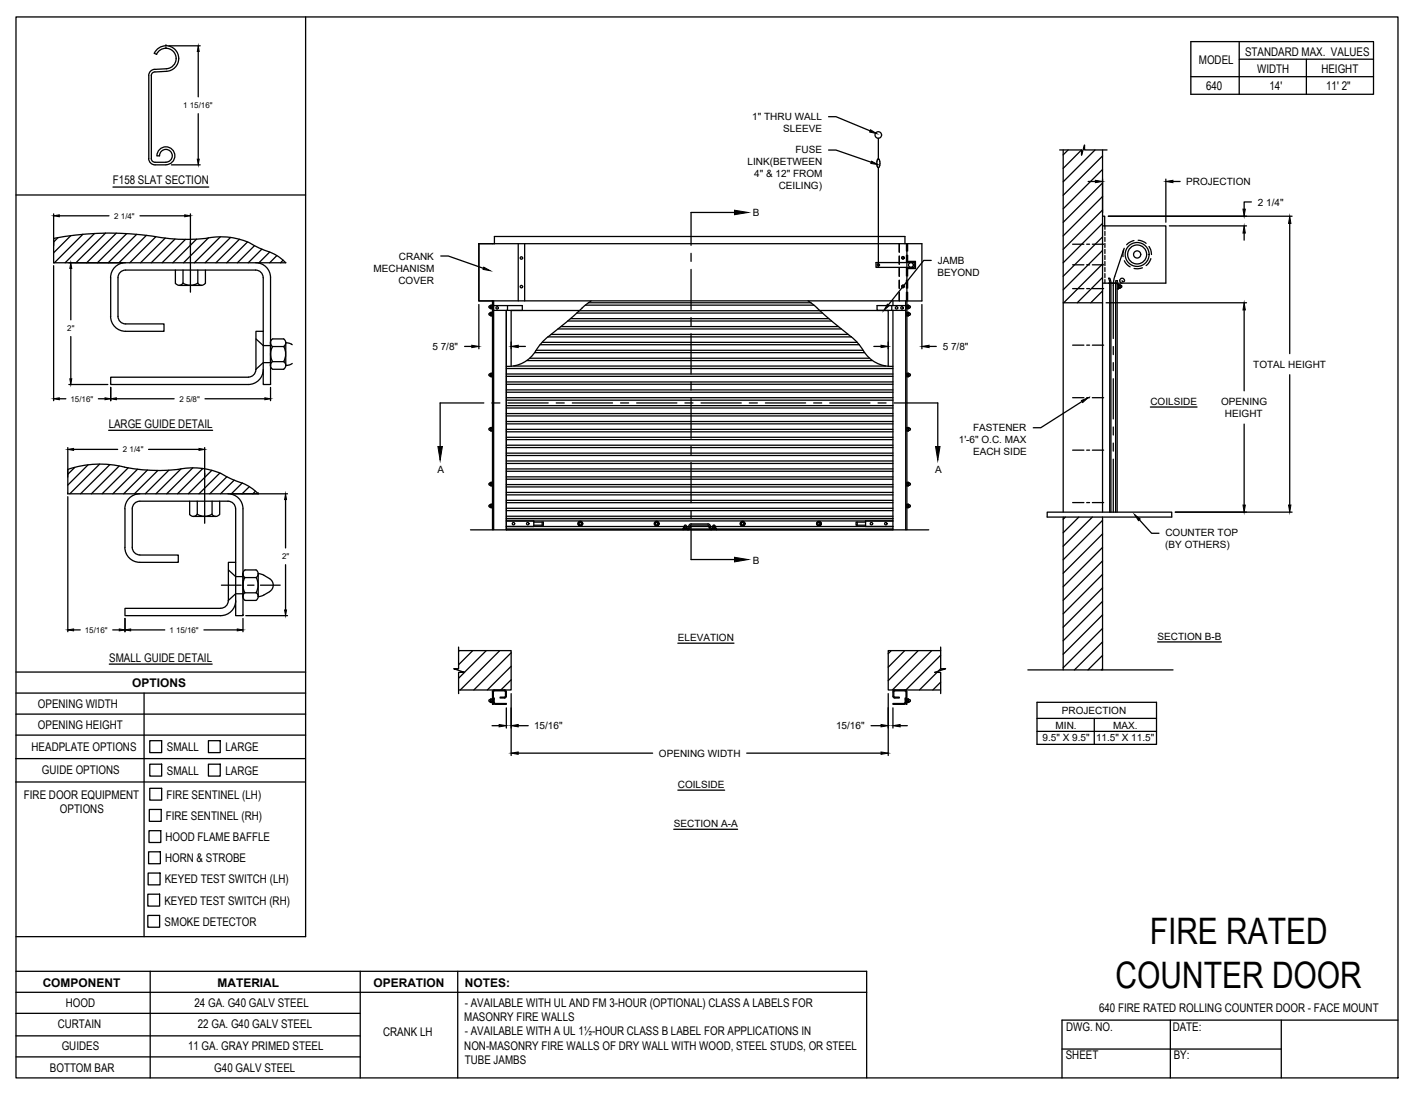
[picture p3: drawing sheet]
<svg xmlns="http://www.w3.org/2000/svg" width="279mm" height="216mm" viewBox="0 0 279 216" stroke-linecap="round" stroke-linejoin="round" font-family="sans-serif">
<!-- layer: CRANK - LH -->
<g fill="none" stroke="#000" stroke-width=".25">
<path d="M173.2 31.4l-.2 .8 .2 .8M173.2 31.4h.2M173.3 27.3v4.1M173.3 33.1v19.4M173.4 31.4l.2 .5v.7a.32 .32 0 0 1 0 .3 .32 .32 0 0 1-.4 .1M209.1 29.6h4.3v1l.6-2v1h4.4M209.8 29.6v71.5M210.8 29.6l-1 1M213.4 29.6l-3.6 3.6M214 29l-.2 .2M216.1 29.6l-6.3 6.3M217.6 29.6v71.5"/>
<path d="M217.6 30.8l-7.8 7.7M217.6 33.4l-7.8 7.8M217.6 36.1l-7.8 7.8M217.6 38.8l-7.8 7.7M94.5 48.1v11.3h2.8M94.5 48.1v11.3h84.4M94.5 48.1h87.4v11.3h-2.8v-1.7M97.2 59.4v45.2M97.4 59.4v45.2M97.6 48.1v-1.4h81v1.4M102.3 48.1v11.3M103.5 48.1v11.3"/>
<path d="M116.1 59.8h43.9M116.7 59.4l-1.9 1.4M159.4 59.4l1.9 1.4M172.8 51.8h7.6v1h-7.6zM176.2 59.4v.9M177.4 48.1v1.7M177.4 50.5v1.6M177.4 52.9v1.6M177.4 55.3v1.6M177.4 57.7v1.7M178.7 59.4v45.2M178.9 48.1v1.5"/>
<path d="M178.9 50.4v1.4M178.9 52.8v1.7M178.9 55.3v1.6M178.9 57.7v1.7M178.9 48.1v56.5M179.1 51.6h1.5v1.4h-1.5M179.1 48.1v1.5M179.1 50.4v1.4M179.1 52.8v1.7M179.1 55.3v1.6M209.8 59.8h7.8M211.6 57h2.3"/>
<path d="M211.6 52.3h2.3M211.6 48.2h2.3M214.4 57h.6M214.4 52.3h.6M214.4 48.2h.6M215.5 57h2.3M215.5 52.3h2.3M215.5 48.2h2.3M217.6 44.6h12.4v11.3h-12.4M217.6 42.7h.4v1.9M217.6 41.4l-7.8 7.8M217.6 44.1l-7.8 7.8"/>
<path d="M217.6 46.8l-7.8 7.7M217.6 49.4l-7.8 7.8M217.6 52.1l-7.7 7.7M217.6 54.8l-5 5M217.6 57.4l-2.4 2.4M218 44.6v.7M218 45.7v.8M218 46.8v.8M218 48v.8M218 49.2v.8M218 50.4v.8M218 51.6v.8"/>
<path d="M218 52.8v.8M218 54v.8M218 55.2v.7M219.2 55.9v-.3a.61 .61 0 0 0-.5-.7l.3 1v45.2M220.4 56.1h.3v.9h-.3M220.4 55.9l.1-.5h-.3l-.1 45.7M220.7 56.2v.7M220.7 56.2h.3v.5M220.7 56.7h.3M220.7 56.4h.3M220.7 56.9h.3M220.9 56.7l.1 .2"/>
<path d="M221 56.3l.3 .1v.3M221 56.3v.5M221.3 56.7l-.3 .1M221.4 55.4l.2 .2h.2a.47 .47 0 0 0-.3-.7 .47 .47 0 0 0-.6 .5 .47 .47 0 0 0 .5 .5M221.7 49.3l-2 6.3v11.2M221.8 49l-.2 1v.7M221.8 51.5l.5 .7 .7 .5M223.8 47.5l-1.1 .4-.4 .4M224.6 47.4l.8 .2 .7 .4M225.4 52.9l-.9 .1h-.7M226.7 48.6l.4 .7 .1 .9M227.1 51l-.5 1-.5 .4"/>
<path d="M96.5 73.8v.3M96.5 60.4v.3M96.5 61.8v.3M96.6 60.7l.2 .1M96.6 74.1l.1 .1M96.6 62.1l.1 .1M96.7 62.2l.1 .1M96.7 73.8l.1-.1v.6M96.7 74.2l.1 .1M96.7 73.8l-.1 .1M96.8 60.3l-.2 .1M96.8 61.7l-.2 .1"/>
<path d="M96.8 60.3v.6M96.8 61.7v.6M96.8 60.3h.3v.4h-.2zM96.9 62.2h.2M96.9 74.2l-.1-.5h.3l.1 .6h-.4l.1-.1h.2M96.9 61.8v.4M96.9 62.2v.1M96.9 61.6v.2M96.9 61.8h.2M96.9 61.6h.2M96.9 60.4h.2M96.9 73.8h.2"/>
<path d="M97.1 61.8v.4M97.1 61.6v.2M97.1 60.7v.2h-.2v-.1M97.1 62.1v.2l-.2 .1M97.4 61.3h17M97.4 60.3h5.7v1M99.9 79h76.3M99.9 78.5h76.3M99.9 77.4h76.3M99.9 76.9h76.3M99.9 74.3h76.3M99.9 73.8h76.3"/>
<path d="M99.9 75.4h76.3M99.9 75.8h76.3M99.9 72.7h76.3M99.9 61.3v43.3M100.1 60.3v1M100.9 61.3v11M101.4 72.2h73.4M104 71.2h68.1M104.6 70.7h66.9M105.5 69.6h65.1M105.8 69.1h64.5M106.6 68h62.9"/>
<path d="M107 67.6h62.1M108.1 66.5h59.9M108.7 66h58.7M110.1 64.9h55.9M110.7 64.5h54.7M112 63.4h52.1M112.6 62.9h50.9M113.8 61.8h48.5M114.3 61.3h47.5M114.8 60.9l-3.1 2.7-4 3.2-1.3 1.4a7.3 7.3 0 0 1-4.9 4l-1.6 .1M115.5 60.2h45.1M161.3 60.9l3.1 2.7 4 3.2 1.3 1.4a7.3 7.3 0 0 0 4.9 4l1.6 .1"/>
<path d="M161.7 61.3h13.6v11M176 60.3v1M176.2 61.3v43.3M178.7 60.3h-5.6v1h5.6M179 61.8v.4M179 62.1v.2l.2 .1M179 60.7v.2h.2M179 61.8h.2M179 61.6h.2M179 62.2h.2M179 60.4h.2M179 60.7h.2"/>
<path d="M179 61.6v.2M179 73.7l-.1 .6 .4 .1M179 73.7h.2M179 73.8h.2M179 74.2h.3M179.2 61.6v.7M179.2 60.2v.5M179.2 73.6v.6M179.2 60.8v.1M179.2 74.2v.1M179.2 60.2l-.2 .1v.4M179.3 60.3l.3 .3-.3 .2"/>
<path d="M179.3 60.3v.6M179.3 74.3l.3-.3-.3-.3v.6M179.4 62.2l-.1 .1M179.6 61.8v.3l-.2 .1M179.6 61.8l-.3-.1v.6M211.6 78.5h2.3M211.6 68.1h2.3M214.4 78.5h.6M214.4 68.1h.6M215.5 78.5h2.3M215.5 68.1h2.3M219.7 68.4v1.6"/>
<path d="M219.7 71.6v1.6M219.7 74.7v8M96.5 84.5v.4M96.5 95.4v.3M96.5 99.7v.3M96.6 84.9l.2 .1M96.6 95.7l.1 .1M96.7 95.8h.1M96.7 84.5l-.1 .1M96.8 84.4l-.1 .1M96.8 95.3l-.2 .1M96.8 99.6l-.2 .1"/>
<path d="M96.8 84.5v.5M96.8 95.3v.5M96.8 99.6v.5M96.9 95.7h.2M96.9 84.9h.2M96.9 84.5v.4M96.9 95.4v.3M96.9 99.7h.2v.3h-.2zM96.9 84.9v.2M96.9 95.2v.1M96.9 95.2h.2M96.9 95.4h.2"/>
<path d="M97.1 95.4v.3M97.1 95.2v.1M97.1 99.7v-.2h-.2v.2M97.1 84.9v.2h-.2M97.1 95.7v.2h-.2v-.2M97.1 84.5h-.2l-.1-.1h.3v.5M99.9 99.2h76.3M99.9 98.7h76.3M99.9 88.3h76.3M99.9 87.9h76.3M99.9 91.5h76.3M99.9 91h76.3"/>
<path d="M99.9 89.4h76.3M99.9 89.9h76.3M99.9 94.6h76.3M99.9 94.1h76.3M99.9 92.5h76.3M99.9 93h76.3M99.9 97.7h76.3M99.9 97.2h76.3M99.9 95.6h76.3M99.9 96.1h76.3M99.9 85.2h76.3M99.9 84.7h76.3"/>
<path d="M99.9 86.3h76.3M99.9 86.8h76.3M99.9 82.1h76.3M99.9 81.6h76.3M99.9 83.2h76.3M99.9 83.7h76.3M99.9 80.1h76.3M99.9 80.5h76.3M179 95.4v.3M179 95.7v.2h.2M179 84.9v.2h.2M179 95.2h.2"/>
<path d="M179 95.4h.2M179 95.7h.2M179 84.5h.2M179 84.9h.2M179 95.2v.1M179.2 99.5v.2M179.2 95.2v.7M179.2 84.4v.1M179.2 99.7v.5M179.2 84.5v.6M179.2 99.5h-.2v.2M179.2 99.7h-.2l-.1 .2 .1 .1h.2"/>
<path d="M179.2 84.4h-.2v.5M179.4 95.8h-.1M179.4 84.5l-.1-.1v.6M179.4 95.8l.2-.4-.3-.1v.5M179.4 84.5l.2 .3-.3 .2M211.6 99.2h2.3M211.6 88.8h2.3M214.4 99.2h.6M214.4 88.8h.6M215.5 99.2h2.3M215.5 88.8h2.3M219.7 84.3v1.6"/>
<path d="M219.7 87.4v1.6M219.7 90.6v10.5M92.8 104.6h90.5M96.6 100l.2 .1M97.1 100v.2h-.2v-.2M99.9 104.4h76.3M99.9 102.8h76.3M99.9 103.9h35.1M99.9 102.3h76.3M99.9 100.8h76.3M99.9 100.3h76.3M99.9 101.9h76.3"/>
<path d="M105.3 103h1.9v.7h-1.9M105.3 102.8v1.1M107 103v.7M114.3 103h.4l.3 .4-.3 .4h-.4l-.3-.4zM129.3 103h.5l.2 .4-.2 .4h-.5l-.2-.4zM135 104h-.1v.3h.1M135 104h.4v.3h-.4zM135.1 103.7h.3M135.1 103.7l-.1 .3h.5v-.1M135.4 103.7l.1 .2M135.4 104h.2v.3h-.2M135.5 103.9h.4v.4h-1.1v.3"/>
<path d="M135.7 104.6a.54 .54 0 0 0 .5-.7h3.7a.52 .52 0 0 0 .5 .7M135.9 103.9l.1-.3 .4-.2h3.3h.2l.3 .5M136.4 103.6l-.3 .3M136.4 103.6h3.3M139.7 103.6l.2 .3M140.4 104.3h1v.3M140.5 104v.3h.2M140.6 103.9h-.4v.4h.2M140.7 104h-.2M140.7 104v.3M140.7 104h.3M140.7 104.3h.3"/>
<path d="M140.7 103.7h.3M140.7 103.7l-.1 .3h.6M141 103.7l.1 .2h35.1M141 104h.2v.3h-.2M141.1 104v.3M141.1 103.9v.1M146.3 103h.5l.2 .4-.2 .4h-.5l-.2-.4zM161.4 103h.4l.3 .4-.3 .4h-.4l-.3-.4zM169.1 103v.7M170.8 103h-1.9v.7h1.9M170.8 102.8v1.1M179 100v.2h.2"/>
<path d="M179.3 100.1l.3-.2-.3-.3v.5M206.6 101.1h24.6v.9h-24.6zM209.8 102v30.2M210.2 102l-.4 .5M212.9 102l-3.1 3.1M215.5 102l-5.7 5.8M217.6 102v30.2M217.6 102.7l-7.8 7.8M217.6 105.4l-7.8 7.7M217.6 108l-7.8 7.8M217.6 110.7l-7.8 7.8M217.6 113.3l-7.8 7.8"/>
<path d="M217.6 116l-7.8 7.8M217.6 118.7l-7.8 7.7M219.2 101.1v-45.2h1.2v45.2M89.7 132h.1M90.5 128.4h10.4v7.8h-10.4M90.5 127.7v4.3h-1l2.2 .7h-1.2v4.2M90.6 128.4l-.1 .1M93.3 128.4l-2.8 2.8M95.9 128.4l-5.4 5.5M96.5 138.1v.3M96.6 138.5h.2M96.7 138.1h-.1"/>
<path d="M96.8 138h-.1M96.8 138v.6M96.9 138.5h.2M96.9 138.1v.3M96.9 138.5v.1M97.1 138.4v.2h-.2M97.1 138.1h-.2l-.1-.1h.3v.4M97.2 136.5l.3-.3h2.1l.3 .3M97.2 138.5l.3 .1v-.8h-.2v.8M97.2 136.5v2.5h.1v-2.5M97.2 138v.6M97.3 138.6l.4 .4"/>
<path d="M97.3 136.5l.2-.2h2.1l.1 .2M97.5 138.6l.2 .2h2.2v.2h-2.2M97.5 137.9l-.3 .2M98.6 128.4l-7.8 7.8M99.7 136.5v.9M99.7 137.4l-.1 .2h-.9v.2h.9l.3-.4M99.9 136.5v.9M100.9 128.8l-7.4 7.4M100.9 131.5l-4.7 4.7M100.9 134.2l-2.1 2M175.9 128.4l-.6 .6M176.2 137.4l.2 .3 1 .1v-.2h-.9l-.1-.2"/>
<path d="M176.2 136.5l.3-.3h2.1l.3 .3M176.2 136.5v.9M176.4 136.5l.2-.2h2l.2 .2M176.4 136.5v.9M178.5 128.4l-3.2 3.3M178.6 138.6l-.2 .2h-2.2v.2h2.2M178.6 137.9l.3 .2M178.8 138.6l-.4 .4M178.8 136.5v2.5h.1v-2.5M178.9 138.5l-.3 .1v-.8h.2v.8M178.9 138v.6M179 138.1v.3"/>
<path d="M179 138.4v.2h.2M179 138.1h.2M179 138.5h.2M179.2 137.9v.2M179.2 138.1v.5M179.2 137.9h-.2v.2M179.4 138h-.1v.6M179.4 138.1l.2 .1v.2M179.6 138.5h-.3M181.2 128.4l-5.9 5.9M183.9 128.4l-7.8 7.8M184.9 132.7l-3.5 3.5"/>
<path d="M185.6 128.4h-10.3v7.8h10.3M185.6 132h1l-2.2 .7h1.2v4.2M185.6 129.3l-6.8 6.9M185.6 132l-.5 .5M185.6 127.7v4.3M185.6 134.6l-1.5 1.6M202.8 132.2h28.7M217.6 121.3l-7.8 7.8M217.6 124l-7.8 7.8M217.6 126.7l-5.6 5.5M217.6 129.3l-2.9 2.9M217.6 132l-.3 .2"/>
<circle cx="173.3" cy="26.6" r=".65"/>
<circle cx="102.9" cy="56.6" r=".24"/>
<circle cx="102.9" cy="50.9" r=".24"/>
<circle cx="173.3" cy="52.3" r=".24"/>
<circle cx="178.2" cy="56.5" r=".24"/>
<circle cx="178.2" cy="50.9" r=".24"/>
<circle cx="179.7" cy="52.3" r=".48"/>
<circle cx="224.4" cy="50.2" r="1.87"/>
<circle cx="224.4" cy="50.2" r="2.36"/>
<circle cx="224.4" cy="50.2" r=".71"/>
<circle cx="98.1" cy="60.8" r=".24"/>
<circle cx="176.9" cy="60.8" r=".24"/>
<circle cx="178" cy="60.8" r=".24"/>
<circle cx="101.3" cy="103.3" r=".24"/>
<circle cx="104.1" cy="103.3" r=".24"/>
<circle cx="114.5" cy="103.3" r=".48"/>
<circle cx="114.5" cy="103.3" r=".24"/>
<circle cx="129.6" cy="103.3" r=".48"/>
<circle cx="129.6" cy="103.3" r=".24"/>
<circle cx="146.5" cy="103.3" r=".48"/>
<circle cx="146.5" cy="103.3" r=".24"/>
<circle cx="161.6" cy="103.3" r=".48"/>
<circle cx="161.6" cy="103.3" r=".24"/>
<circle cx="171.9" cy="103.3" r=".24"/>
<circle cx="174.8" cy="103.3" r=".24"/>
</g>
<!-- layer: ANNOTATIONS -->
<g fill="none" stroke="#000" stroke-width=".25">
<path d="M33.3 9h6.2M39.1 10.2v8.9M33.8 32.5h5.7M39.1 22.4v9M163.5 23h1.5l6.7 2.8M163.5 29.6h1.5l6.9 2.4M214.7 35.8h1.4M217.6 35.3v6.7M230 35.3v8.6M231.4 35.8h1.5M246.9 39.9h-1.4v1.4M10.6 42.2v6.3"/>
<path d="M10.6 52.4v26.7M11.7 42.6h9.8M13.6 51.9h10.6M14 53v10.1M27.6 42.6h8.8M37.6 42.2v6.3M87 50.5h1.5l6.9 2.5M183.7 51.4h-1.4l-7 8.8M218.2 59.8h27.8M218.7 42.7h36.3M230.7 44.6h15.3M245.5 46v1.4"/>
<path d="M254.5 44.1v25.7M11.7 78.7h1.3M13.6 75.9h7.7M14 66.4v8.4M19.4 78.7h1.3M21.8 76.5v2.6M23 78.7h11.4M40.4 78.7h11.9M53.4 76.5v2.6M91.7 68.4h1.4M94.5 60.1v8.7M100.9 67.5v1.3"/>
<path d="M102.3 68.4h1.4M172.4 68.4h1.4M175.3 67.5v1.3M181.9 60.1v8.7M183.3 68.4h1.4M213.5 79.2l-8.1 5.2h-1.5M245.5 61.2v15.9M254.5 74v25.7M13.4 88.3v5.8M13.4 98v26.7M14.5 88.7h8.7M29.3 88.7h10"/>
<path d="M40.4 88.3v5.8M45.6 97.5h11.1M56.3 98.6v9.5M227 80.3h9.2M245.5 83.7v16M56.3 111.4v9M224.8 102.6l2.4 2.6h1.5M231.9 101.1h23.1M14.5 124.3h1.3M22.2 124.3h1.3M24.7 122v2.7M25.8 124.3h6.7"/>
<path d="M40.2 124.3h6.6M47.9 122v2.7M48.5 121.5h8.2M99.9 139.7v4M100.9 136.9v12.2M133.8 126.9h11M175.3 136.9v12.2M176.2 139.7v4M204.6 138.6h23.6v8.3h-23.6zM228.4 126.7h12.6M97.1 143.2h1.4M102.3 143.2h1.9"/>
<path d="M102.3 148.6h26.5M133.8 155.9h9.2M147.3 148.6h26.5M171.9 143.2h1.9M177.6 143.2h1.4M204.6 141.8h23.6M204.6 144.3h23.6M215.9 141.8v5.1M132.9 163.7h12.6"/>
</g>
<g fill="#000" stroke="#000" stroke-width=".2">
<path d="M39.1 9l.2 1.2h-.4zM38.9 31.4h.4l-.2 1.1zM171.8 25.6l1.2 .8-1.4-.3zM172 31.8l1.2 .7-1.4-.2zM216.1 35.6l1.5 .2-1.5 .2zM230 35.8l1.4-.2v.4zM10.6 42.6l1.1-.2v.4zM14 51.9l.2 1.1h-.4zM36.4 42.4l1.2 .2-1.2 .2zM95.5 52.7l1.2 .7-1.4-.2zM245.5 44.6l.2 1.4h-.4zM245.3 41.3h.4l-.2 1.4z"/>
<path d="M254.5 42.7l.2 1.4h-.4zM10.6 78.7l1.1-.2v.4zM13.8 74.8h.4l-.2 1.1zM20.7 78.5l1.1 .2-1.1 .2zM21.8 78.7l1.2-.2v.4zM52.3 78.5l1.1 .2-1.1 .2zM93.1 68.1l1.4 .3-1.4 .2zM100.9 68.4l1.4-.3v.5zM173.8 68.1l1.5 .3-1.5 .2zM175.1 60l.4 .3-1.1 1zM181.9 68.4l1.4-.3v.5zM213.4 79l1.3-.5-1.1 .9z"/>
<path d="M245.5 59.8l.2 1.4h-.4zM13.4 88.7l1.1-.2v.4zM39.3 88.5l1.1 .2-1.1 .2zM56.3 97.5l.2 1.1h-.3zM245.3 99.7h.4l-.2 1.4zM254.3 99.7h.4l-.2 1.4zM223.9 101.5l1.1 .9-.4 .3zM13.4 124.3l1.1-.2v.4zM23.5 124.1l1.2 .2-1.2 .2zM24.7 124.3l1.1-.2v.4zM46.8 124.1l1.1 .2-1.1 .2zM56.2 120.4h.3l-.2 1.1z"/>
<path d="M98.5 143l1.4 .2-1.4 .2zM100.9 143.2l1.4-.2v.4zM100.9 148.6l1.4-.2v.5zM173.8 143l1.5 .2-1.5 .2zM173.8 148.4l1.5 .2-1.5 .3zM176.2 143.2l1.4-.2v.4z"/>
</g>
<!-- layer: CRANK - LH -->
<path d="M220.7 57h.1" fill="none" stroke="#000" stroke-width=".2"/>
<!-- layer: SECTION CUTS -->
<g fill="none" stroke="#000" stroke-width=".25">
<path d="M136.4 50v1.6M136.4 53.2v7.9M144.9 41.9h-8.5v6.5M95.5 79.5h-8.7v8.6M97 79.5h1.6M100.2 79.5h8M109.7 79.5h1.6M112.9 79.5h8M122.4 79.5h1.6M125.6 79.5h8M135.1 79.5h1.6M136.4 62.7v1.6"/>
<path d="M136.4 65.9v7.9M136.4 75.4v1.6M136.4 78.6v7.9M138.3 79.5h8M147.8 79.5h1.6M151 79.5h8M160.5 79.5h1.6M163.7 79.5h8M173.2 79.5h1.6M176.4 79.5h8.6v8.6M136.4 88.1v1.6M136.4 91.3v7.9"/>
<path d="M136.4 100.8v1.6M136.4 104v6.4h8.5"/>
</g>
<path d="M144.9 41.5l2.7 .4-2.7 .5zM86.4 88.1h.9l-.5 2.7zM184.6 88.1h.9l-.5 2.7zM144.9 110l2.7 .4-2.7 .5z" fill="#000" stroke="#000" stroke-width=".2"/>
<!-- layer: DETAILS -->
<g fill="none" stroke="#000" stroke-width=".25">
<path d="M30.5 13.7a1.23 1.23 0 0 0-1.1 1.2l-.1 16.4a1.26 1.26 0 0 0 1.3 1.2h2.1M30.6 14.2a.75 .75 0 0 0-.8 .7l.1 16.4a.72 .72 0 0 0 .7 .7h2.1a1.26 1.26 0 0 0 1.3-1.2 1.26 1.26 0 0 0-1.3-1.3 1.26 1.26 0 0 0-1.2 1.2l-.5 .1a1.76 1.76 0 0 1 1.8-1.8 1.76 1.76 0 0 1 1.7 1.8 1.76 1.76 0 0 1-1.8 1.7M32.7 9.5a2.02 2.02 0 0 1 2.1 2 2.02 2.02 0 0 1-2 2.1l-2.3 .1M32.7 9a2.53 2.53 0 0 1 2.6 2.5 2.53 2.53 0 0 1-2.4 2.6l-2.3 .1M32.7 9a2.53 2.53 0 0 0-2.3 1.5l.5 .2a2.02 2.02 0 0 1 1.8-1.2M32.7 9h.1M32.7 9.5h.1M10.6 47.1a61.2 61.2 0 0 1 22.9 0 34.7 34.7 0 0 0 9.2-.3 14 14 0 0 1 8.4 2.1l1.1 .5a9 9 0 0 1 4.2 2.5h-45.8zM11.5 46.9l-.9 .9M14 46.5l-3.4 3.4M16.4 46.2l-5.7 5.7M18.6 46.1l-5.8 5.8"/>
<path d="M20.8 46l-5.8 5.9M21.8 54.8v7.6M22.9 46l-5.8 5.9M24.8 51.8a2.95 2.95 0 0 0-3 3M25 46.1l-5.8 5.8M27 46.2l-5.6 5.7M28.9 46.4l-5.4 5.5M30.7 46.7l-5.1 5.2M32.6 47l-4.9 4.9M34.5 47.2l-4.7 4.7M34.6 53.3v2.6a.88 .88 0 0 0 1.5 0M35.4 56.3h4.4"/>
<path d="M36.1 55.9a2.7 2.7 0 0 0 2.9 0M36.1 53.3v2.6M36.6 47.2l-4.6 4.7M37.6 47.8v9.9M38.8 47.2l-4.7 4.7M39 55.9a.88 .88 0 0 0 1.5 0M39 53.3v2.6M40.5 53.3v2.6M41.1 46.9l-4.9 5M43.5 46.7l-5.1 5.2M45.5 46.9l-5 5M47.2 47.2l-4.6 4.7"/>
<path d="M48.8 47.8l-4.1 4.1M50.2 48.5l-3.4 3.4M50.4 51.8a2.95 2.95 0 0 1 3 3v21.1h-1.5v-21.1a1.54 1.54 0 0 0-1.5-1.5M50.4 53.3h-25.6a1.49 1.49 0 0 0-1.5 1.5v7.6a1.49 1.49 0 0 0 1.5 1.5h7.6v1.5h-7.6a2.95 2.95 0 0 1-3-3M51.7 49.2l-2.7 2.7M53.2 49.7l-2.1 2.2M54.6 50.4l-1.4 1.5M55.9 51.4l-.5 .5M50.5 72.9a1.49 1.49 0 0 1-1.5 1.5h-27.2v1.5h27.2a2.95 2.95 0 0 0 2.9-3M50.5 66.9l1.4 1.3h1.5M51.9 65.4h-1.4v7.5M53.4 71.6h-1.5l-1.4 1.3"/>
<path d="M53.4 67.6v4.6M53.8 71.4a.9 .9 0 0 0 0 1.5h2.2M53.8 68.4l-.4 1.3v.8l.4 .9M53.8 68.4h2.2M53.8 71.4h2.2M56 66.9a.9 .9 0 0 1 0 1.5M56 66.9h-2.2a.9 .9 0 0 0 0 1.5M56 68.4a3.1 3.1 0 0 1 0 3M56 71.4a.9 .9 0 0 1 0 1.5M57.7 68l-.5-.2-.8-.2v4.5l.8-.1 .5-.3M14.8 92.2l-1.4 1.4M17.4 91.7l-4 4"/>
<path d="M19.6 91.6l-5.8 5.9M21.7 91.7l-5.8 5.8M23.5 92l-5.5 5.5M25.3 92.3l-5.1 5.2M27.1 92.6l-4.8 4.9M27.6 98.9a1.49 1.49 0 0 0-1.5 1.5M27.6 97.5a2.95 2.95 0 0 0-3 2.9M27.6 98.9h17.4a1.49 1.49 0 0 1 1.5 1.5M29.1 92.8l-4.7 4.7M31.1 92.9l-4.6 4.6M33.3 92.8l-4.6 4.7M35.1 92.6a14.1 14.1 0 0 1 10.6 1.9l3.2 1.4 2 1.5"/>
<path d="M35.1 92.6a36.3 36.3 0 0 1-12.6-.8 19.8 19.8 0 0 0-9.1 .8v4.9h37.5M35.7 92.5l-4.9 5M37.4 98.9v2.6M38 92.3l-5.1 5.2M38.9 98.9v2.6M40 92.5l-5 5M40.4 93.4v9.9M41.8 92.8l-4.7 4.7M41.8 98.9v2.6M43.3 98.9v2.6M43.4 93.3l-4.1 4.2M44.8 94.1l-3.4 3.4"/>
<path d="M45 97.5a2.95 2.95 0 0 1 2.9 2.9M46.2 94.8l-2.7 2.7M47.8 95.3l-2.1 2.2M49.2 96.1l-1.4 1.4M50.4 96.9l-.5 .6M50.9 97.5h.1M24.6 108a2.95 2.95 0 0 0 3 3M24.7 100.4v7.6M26.1 100.4v7.6a1.49 1.49 0 0 0 1.5 1.5M27.6 109.5h7.6v1.5h-7.6M38.2 101.9h4.4M38.9 101.5a.88 .88 0 0 1-1.5 0"/>
<path d="M38.9 101.5a2.7 2.7 0 0 0 2.9 0M41.8 101.5a.88 .88 0 0 0 1.5 0M43.7 115.5h3.9M45 118.5a1.49 1.49 0 0 1-1.4 1.5M45.1 112.5l1.4 1.3h1.4M46.5 118.5a2.95 2.95 0 0 1-2.9 3h-18.9v-1.4h18.9M46.5 100.4v21.1h1.4v-21.1M46.5 111h-1.4v7.6M47.9 117.2h-1.4l-1.4 1.3M47.9 113.2v4.6M48.1 112.7l.3-.2h2.1a.88 .88 0 0 1 .1 1.5h-2.3a.9 .9 0 0 1-.2-1.3zM48.3 114a3 3 0 0 0 0 3 .9 .9 0 0 0 .1 1.5h2.1a.9 .9 0 0 0 .1-1.5"/>
<path d="M48.3 117h2.2M48.9 115.5h1.2M50.5 114a3.1 3.1 0 0 1 0 3M50.9 113.2l.9 .2a3.5 3.5 0 0 1 2.1 1.7 1.49 1.49 0 0 1-.7 1.7l-1.4 .8-.9 .1M50.9 113.2v4.5M51.4 115.5h3.9"/>
</g>
<path d="M10.6 51.9h.1M53.4 75.9h.1M13.4 97.5h.1M47.9 121.5h.1" fill="none" stroke="#000" stroke-width=".2"/>
<!-- layer: TITLE BLOCK -->
<g fill="none" stroke="#000" stroke-width=".25">
<path d="M3.2 3.3h272.6v209.4h-272.6zM60.3 3.3v181.5h-57.1M235 8.2h36v10.4h-36zM235 15.1h36M244.5 11.7h26.5M244.5 8.2v10.4M3.2 38.5h57.1M22.3 36.9h18.9M21.4 84.9h20.6M3.2 136.8h57.1M3.2 132.6h57.1M21.6 131.1h20.3"/>
<path d="M28.4 136.8v48M3.1 149.7h57.1M3.1 154.3h57.1M3.2 140.9h57.1M3.2 145.1h57.1M29.5 159.7h2.3v2.4h-2.3zM29.5 146.2h2.4v2.3h-2.4zM29.5 155.6h2.4v2.3h-2.4zM29.5 150.8h2.4v2.4h-2.4zM41.1 146.2h2.4v2.3h-2.4zM41.1 150.8h2.4v2.4h-2.4zM29.2 176.5h2.3v2.3h-2.3z"/>
<path d="M29.2 172.3h2.4v2.3h-2.4zM29.3 168.1h2.3v2.4h-2.3zM29.4 163.9h2.3v2.4h-2.3zM3.2 200h67.9M3.2 195.8h167.8M3.2 191.7h167.8v21M29.2 180.7h2.3v2.3h-2.3zM29.6 191.7v21M71.1 191.7v21M90.3 191.7v21M3.2 208.6h67.9M3.2 204.4h67.9"/>
<path d="M209.6 207h43.2M230.9 201.3v11.4M252.8 201.3v11.4M275.8 201.3h-66.2v11.4"/>
</g>
<!-- layer: 0 -->
<path d="M257.8 11.7v6.9" fill="none" stroke="#000" stroke-width=".25"/>
<g font-size="7.2">
<text x="226.9" y="186.4">FIRE RATED</text>
<text x="220.1" y="195">COUNTER DOOR</text>
</g>
<g font-size="2.4">
<text x="245.7" y="11.1">STANDARD MAX. VALUES</text>
<text x="236.6" y="12.7">MODEL</text>
<text x="238" y="17.8">640</text>
<text x="248.1" y="14.4">WIDTH</text>
<text x="250.5" y="17.8">14'</text>
<text x="260.7" y="14.4">HEIGHT</text>
<text x="261.7" y="17.8">11' 2&quot;</text>
<text x="22.3" y="36.4">F158 SLAT SECTION</text>
<text x="21.4" y="84.4">LARGE GUIDE DETAIL</text>
<text x="21.6" y="130.6">SMALL GUIDE DETAIL</text>
<text x="26.1" y="135.5">OPTIONS</text>
<text x="7.5" y="139.7">OPENING WIDTH</text>
<text x="7.5" y="143.9">OPENING HEIGHT</text>
<text x="6.2" y="148.2">HEADPLATE OPTIONS</text>
<text x="32.9" y="148.3">SMALL</text>
<text x="44.5" y="148.3">LARGE</text>
<text x="8.3" y="152.8">GUIDE OPTIONS</text>
<text x="32.9" y="152.9">SMALL</text>
<text x="44.5" y="152.9">LARGE</text>
<text x="4.7" y="157.6">FIRE DOOR EQUIPMENT</text>
<text x="11.8" y="160.4">OPTIONS</text>
<text x="32.7" y="161.8">FIRE SENTINEL (RH)</text>
<text x="32.9" y="157.6">FIRE SENTINEL (LH)</text>
<text x="32.7" y="166">HOOD FLAME BAFFLE</text>
<text x="32.6" y="170.2">HORN &amp; STROBE</text>
<text x="32.4" y="178.5">KEYED TEST SWITCH (RH)</text>
<text x="32.5" y="174.3">KEYED TEST SWITCH (LH)</text>
<text x="32.5" y="182.7">SMOKE DETECTOR</text>
<text x="8.4" y="194.7">COMPONENT</text>
<text x="42.9" y="194.7">MATERIAL</text>
<text x="73.7" y="194.7">OPERATION</text>
<text x="91.7" y="194.7">NOTES:</text>
<text x="11.4" y="202.8">CURTAIN</text>
<text x="13" y="198.8">HOOD</text>
<text x="38.4" y="198.6">24 GA. G40 GALV STEEL</text>
<text x="39" y="202.9">22 GA. G40 GALV STEEL</text>
<text x="91.6" y="201.5">MASONRY FIRE WALLS</text>
<text x="91.7" y="198.6">- AVAILABLE WITH UL AND FM 3-HOUR (OPTIONAL) CLASS A LABELS FOR</text>
<text x="210.4" y="203.6">DWG. NO.</text>
<text x="216.9" y="199.8">640 FIRE RATED ROLLING COUNTER DOOR - FACE MOUNT</text>
<text x="231.4" y="203.4">DATE:</text>
<text x="12.2" y="207.3">GUIDES</text>
<text x="37.1" y="207.2">11 GA. GRAY PRIMED STEEL</text>
<text x="75.6" y="204.5">CRANK LH</text>
<text x="91.6" y="207.2">NON-MASONRY FIRE WALLS OF DRY WALL WITH WOOD, STEEL STUDS, OR STEEL</text>
<text x="91.7" y="204.3">- AVAILABLE WITH A UL 1½-HOUR CLASS B LABEL FOR APPLICATIONS IN</text>
<text x="210.3" y="209.1">SHEET</text>
<text x="231.6" y="209">BY:</text>
<text x="9.8" y="211.5">BOTTOM BAR</text>
<text x="42.3" y="211.6">G40 GALV STEEL</text>
<text x="91.7" y="210">TUBE JAMBS</text>
</g>
<g font-size="2">
<text x="148.4" y="23.7">1&quot; THRU WALL</text>
<text x="154.6" y="26.1">SLEEVE</text>
<text x="147.5" y="32.5">LINK(BETWEEN</text>
<text x="148.8" y="34.9">4&quot; &amp; 12&quot; FROM</text>
<text x="157" y="30.1">FUSE</text>
<text x="153.6" y="37.3">CEILING)</text>
<text x="234.1" y="36.5">PROJECTION</text>
<text x="248.2" y="40.6">2 1/4&quot;</text>
<text x="148.5" y="42.7">B</text>
<text x="73.7" y="53.6">MECHANISM</text>
<text x="78.7" y="51.2">CRANK</text>
<text x="185" y="52.1">JAMB</text>
<text x="78.6" y="56">COVER</text>
<text x="185" y="54.5">BEYOND</text>
<text x="85.3" y="69.1">5 7/8&quot;</text>
<text x="186" y="69.1">5 7/8&quot;</text>
<text x="247.3" y="72.6">TOTAL HEIGHT</text>
<text x="227" y="79.9">COILSIDE</text>
<text x="241" y="79.9">OPENING</text>
<text x="241.7" y="82.3">HEIGHT</text>
<text x="189.2" y="87.5">1'-6&quot; O.C. MAX</text>
<text x="192" y="89.9">EACH SIDE</text>
<text x="192" y="85.1">FASTENER</text>
<text x="86.3" y="93.4">A</text>
<text x="184.5" y="93.4">A</text>
<text x="230" y="105.8">COUNTER TOP</text>
<text x="148.5" y="111.2">B</text>
<text x="229.9" y="108.1">(BY OTHERS)</text>
<text x="133.8" y="126.5">ELEVATION</text>
<text x="228.4" y="126.3">SECTION B-B</text>
<text x="105.4" y="143.9">15/16&quot;</text>
<text x="165" y="143.9">15/16&quot;</text>
<text x="208.3" y="143.8">MIN.</text>
<text x="209.5" y="140.9">PROJECTION</text>
<text x="219.7" y="143.8">MAX.</text>
<text x="130" y="149.3">OPENING WIDTH</text>
<text x="205.7" y="146.2">9.5&quot; X 9.5&quot;</text>
<text x="216.3" y="146.2">11.5&quot; X 11.5&quot;</text>
<text x="133.8" y="155.5">COILSIDE</text>
<text x="132.9" y="163.2">SECTION A-A</text>
</g>
<g font-size="1.6">
<text x="36.2" y="21.3">1 15/16&quot;</text>
<text x="22.5" y="43.1">2 1/4&quot;</text>
<text x="13.3" y="65.3">2&quot;</text>
<text x="13.9" y="79.2">15/16&quot;</text>
<text x="35.4" y="79.2">2 5/8&quot;</text>
<text x="24.3" y="89.2">2 1/4&quot;</text>
<text x="55.6" y="110.4">2&quot;</text>
<text x="16.7" y="124.9">15/16&quot;</text>
<text x="33.4" y="124.9">1 15/16&quot;</text>
</g>
</svg>
